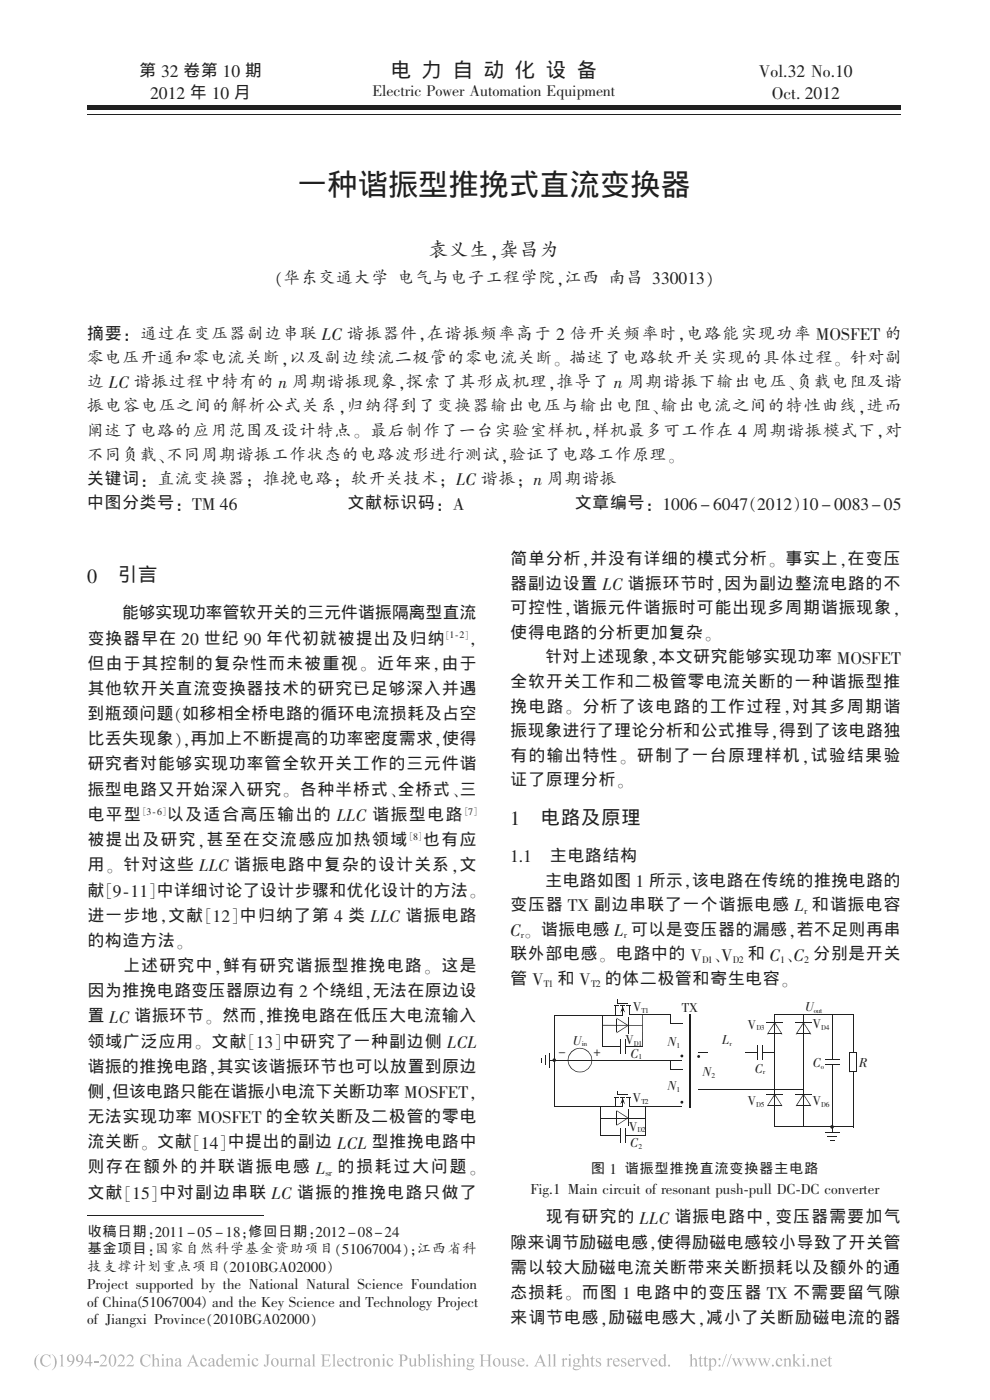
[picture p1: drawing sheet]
<svg xmlns="http://www.w3.org/2000/svg" width="208mm" height="294mm" viewBox="0 0 208 294" stroke-linecap="round" stroke-linejoin="round" font-family="sans-serif">
<path d="M18.4 24.1h171" fill="none" stroke="#231f20" stroke-width=".21"/>
<path d="M18.4 22h171v1h-171z" fill="#231f20"/>
<path d="M135.1 213.4v6.6M18.3 255.6h37.1" fill="none" stroke="#231f20" stroke-width=".21"/>
<path d="M135 220h.2v.2h-.2z" fill="#231f20"/>
<path d="M114.7 221.9v2M115.4 221.4v3M131.6 220.1h3.4" fill="none" stroke="#231f20" stroke-width=".21"/>
<g fill="#231f20">
<path d="M113.8 222.4h.2v1h-.2z"/>
<path d="M119.3 223l.2-.1a2.47 2.47 0 0 0 2.4 2.5v.1h-.5a2.56 2.56 0 0 1-2.1-2.5z"/>
<path d="M121.9 225.4l.1 .1z"/>
<path d="M121.9 225.4a2.41 2.41 0 0 0 2.5-2.5l.1 .1a2.53 2.53 0 0 1-2.5 2.5z"/>
<path d="M124.4 222.9l.1 .1z"/>
<path d="M122 220.3a2.59 2.59 0 0 1 2.5 2.6h-.1a2.47 2.47 0 0 0-2.5-2.4z"/>
<path d="M121.9 220.3v.2z"/>
<path d="M120.1 221.1l.8-.5 1-.3v.2a2.54 2.54 0 0 0-2.4 2.4h-.2l.3-1z"/>
<path d="M119.3 222.9h.2z"/>
<path d="M116.2 222.7l.3-.1v.1l-.2 .2h-.1z"/>
<path d="M116.1 222.9h.2z"/>
<path d="M116.2 223l.1-.1 .2 .4z"/>
<path d="M116.5 223.1v.2z"/>
<path d="M116.5 223.1l.2-.2 .2 .1-.1 .2-.2 .1z"/>
<path d="M116.7 222.9h.2z"/>
<path d="M116.6 222.6l.3 .3-.4-.2z"/>
<path d="M116.5 222.5v.2z"/>
<path d="M116.5 222.6v.1z"/>
<path d="M132.2 211.5h.1v1.8h-.1z"/>
<path d="M132.2 213.3h.1v.2h-.1z"/>
</g>
<circle cx="116.5" cy="223" r=".31" fill="#231f20"/>
<path d="M132.3 213.4h8.8" fill="none" stroke="#231f20" stroke-width=".21"/>
<g fill="#231f20">
<path d="M129.8 210.2h.1v.7h-.1z"/>
<path d="M129.8 210.9h.1v.1h-.1z"/>
</g>
<path d="M129.9 210.9h2.1" fill="none" stroke="#231f20" stroke-width=".21"/>
<g fill="#231f20">
<path d="M131.7 211.4h1v.1h-1z"/>
<path d="M130.4 211.4h1v.1h-1z"/>
<path d="M129 211.4h1v.1h-1z"/>
<path d="M130.8 211.7h.2v1.8h-.2z"/>
<path d="M130.9 211.5l.6 1.6-.6-.7-.6 .7z"/>
</g>
<path d="M116.5 213.4h14.5" fill="none" stroke="#231f20" stroke-width=".21"/>
<path d="M129.4 211.4h.1v1.9h-.1z" fill="#231f20"/>
<path d="M115.4 222.9h28.1" fill="none" stroke="#231f20" stroke-width=".21"/>
<g fill="#231f20">
<path d="M129.9 214.2l2.1 1.3-.1 .2-2.1-1.4z"/>
<path d="M129.6 214l.3 .2-.1 .1h-.2z"/>
</g>
<path d="M129.7 214.3v2.7" fill="none" stroke="#231f20" stroke-width=".21"/>
<g fill="#231f20">
<path d="M129.6 217l.3 .1-.3 .2z"/>
<path d="M129.8 217l2.1-1.3 .1 .1-2.1 1.3z"/>
<path d="M131.9 215.7h.3l-.2 .1z"/>
<path d="M132 215.5l.2 .2h-.3z"/>
</g>
<path d="M126.8 215.6h8.3M130.4 218.6v3M131.4 218.6v3M132.1 213.9v3.4" fill="none" stroke="#231f20" stroke-width=".21"/>
<path d="M143.4 215.1h1.1v8.1h-1.1z" fill="#fff"/>
<g fill="#231f20">
<path d="M141 213.4h.1v1.7h-.1z"/>
<path d="M141 215.1l.1 .1z"/>
</g>
<path d="M141.1 215.1h2.3" fill="none" stroke="#231f20" stroke-width=".21"/>
<path d="M143.4 224.8h1.1v8h-1.1z" fill="#fff"/>
<g fill="#231f20">
<path d="M141 223h.1v1.8h-.1z"/>
<path d="M141 224.8l.1 .1z"/>
</g>
<path d="M141.1 224.8h2.4" fill="none" stroke="#231f20" stroke-width=".21"/>
<g fill="#231f20">
<path d="M129.8 229.5h.1v.7h-.1z"/>
<path d="M129.8 230.2h.1v.1h-.1z"/>
</g>
<path d="M129.9 230.2h2.1" fill="none" stroke="#231f20" stroke-width=".21"/>
<g fill="#231f20">
<path d="M131.7 230.6h1v.2h-1z"/>
<path d="M130.4 230.6h1v.2h-1z"/>
<path d="M129 230.6h1v.2h-1z"/>
<path d="M130.8 230.9h.2v1.8h-.2z"/>
<path d="M130.9 230.7l.6 1.6-.6-.6-.6 .6z"/>
<path d="M129.4 230.7h.1v1.9h-.1z"/>
<path d="M129.9 233.6l2.1 1.3-.1 .2-2.1-1.4z"/>
<path d="M129.6 233.4l.3 .2-.1 .1h-.2z"/>
</g>
<path d="M129.7 233.7v2.8" fill="none" stroke="#231f20" stroke-width=".21"/>
<g fill="#231f20">
<path d="M129.6 236.5l.3 .1-.3 .1z"/>
<path d="M129.8 236.5l2.1-1.4 .1 .1-2.1 1.4z"/>
<path d="M131.9 235.1h.3l-.2 .1z"/>
<path d="M132 234.9l.2 .2h-.3z"/>
</g>
<path d="M130.4 237.3v3M131.4 237.3v3M132.1 233.3v3.5" fill="none" stroke="#231f20" stroke-width=".21"/>
<g fill="#231f20">
<path d="M132.2 230.8h.1v1.8h-.1z"/>
<path d="M132.2 232.6l.1 .2z"/>
</g>
<path d="M116.5 213.5v19.2M116.5 232.7h14.5M132.3 232.7h11.1" fill="none" stroke="#231f20" stroke-width=".21"/>
<path d="M145.2 213.3v19.8" fill="none" stroke="#231f20" stroke-width=".32"/>
<g fill="#fff">
<path d="M145.9 221.3h1v8h-1z"/>
<path d="M148.8 220.4h8v1h-8z"/>
</g>
<path d="M159.3 219.9v3M160.3 219.9v3M146.9 221.3h2M146.9 229.1h21.9M156.7 221.3h2.5M160.3 221.3h2.5" fill="none" stroke="#231f20" stroke-width=".21"/>
<g fill="#231f20">
<path d="M162.7 215.1l.2 .1-1.4 2.1-.1-.1z"/>
<path d="M161.4 217.2l.1 .3h-.2z"/>
</g>
<path d="M161.5 217.4h2.8" fill="none" stroke="#231f20" stroke-width=".21"/>
<g fill="#231f20">
<path d="M164.3 217.3l.1-.1 .1 .3h-.2z"/>
<path d="M162.9 215.2l.1-.1 1.4 2.1-.1 .1z"/>
<path d="M162.9 214.9l.1 .2-.1 .1z"/>
<path d="M162.9 214.9v.3l-.2-.1z"/>
</g>
<path d="M161.1 215.1h3.5M162.8 213.4v23.5" fill="none" stroke="#231f20" stroke-width=".21"/>
<g fill="#231f20">
<path d="M162.7 230.2l.2 .1-1.4 2.1-.1-.1z"/>
<path d="M161.4 232.3l.1 .3h-.2z"/>
</g>
<path d="M161.5 232.5h2.8" fill="none" stroke="#231f20" stroke-width=".21"/>
<g fill="#231f20">
<path d="M164.3 232.4l.1-.1 .1 .3h-.2z"/>
<path d="M162.9 230.3l.1-.1 1.4 2.1-.1 .1z"/>
<path d="M162.9 230l.1 .2-.1 .1z"/>
<path d="M162.9 230v.3l-.2-.1z"/>
</g>
<path d="M161.1 230.2h3.5" fill="none" stroke="#231f20" stroke-width=".21"/>
<g fill="#231f20">
<path d="M168.8 215.1l.1 .1-1.3 2.1-.2-.1z"/>
<path d="M167.4 217.2l.2 .3h-.3z"/>
</g>
<path d="M167.6 217.4h2.7" fill="none" stroke="#231f20" stroke-width=".21"/>
<g fill="#231f20">
<path d="M170.3 217.3l.1-.1 .2 .3h-.3z"/>
<path d="M168.9 215.2l.2-.1 1.3 2.1-.1 .1z"/>
<path d="M168.9 214.9l.2 .2-.2 .1z"/>
<path d="M168.9 214.9v.3l-.1-.1z"/>
</g>
<path d="M167.1 215.1h3.5M168.9 213.4v23.5" fill="none" stroke="#231f20" stroke-width=".21"/>
<g fill="#231f20">
<path d="M168.8 230.2l.1 .1-1.3 2.1-.2-.1z"/>
<path d="M167.4 232.3l.2 .3h-.3z"/>
</g>
<path d="M167.6 232.5h2.7" fill="none" stroke="#231f20" stroke-width=".21"/>
<g fill="#231f20">
<path d="M170.3 232.4l.1-.1 .2 .3h-.3z"/>
<path d="M168.9 230.3l.2-.1 1.3 2.1-.1 .1z"/>
<path d="M168.9 230l.2 .2-.2 .1z"/>
<path d="M168.9 230v.3l-.1-.1z"/>
</g>
<path d="M175 213.4v9.5M167.1 230.2h3.5M173.5 222.9h3M173.5 223.9h3M175 223.8v14.3M178.7 221.5v3.8" fill="none" stroke="#231f20" stroke-width=".21"/>
<g fill="#231f20">
<path d="M178.6 221.3l.2 .2z"/>
<path d="M178.8 221.3h1.3v.2h-1.3z"/>
<path d="M180.1 221.3l.1 .2z"/>
</g>
<path d="M180.2 221.5v3.8" fill="none" stroke="#231f20" stroke-width=".21"/>
<g fill="#231f20">
<path d="M180.1 225.3l.1 .2z"/>
<path d="M178.8 225.3h1.3v.2h-1.3z"/>
<path d="M178.6 225.5l.2-.2z"/>
<path d="M178.6 225.3h.2l-.2 .2z"/>
</g>
<path d="M162.8 213.4h16.7M179.4 213.4v8M162.8 237h16.7M173.5 238.2h3M179.4 225.5v11.5" fill="none" stroke="#231f20" stroke-width=".21"/>
<g fill="#231f20">
<path d="M174 238.9h2v.1h-2z"/>
<path d="M174.5 239.7h1v.1h-1z"/>
<path d="M174.7 236.7l.2-.1v.1l-.2 .3z"/>
<path d="M174.6 236.9l.1 .1h-.1z"/>
<path d="M174.6 237l.3 .2v.1z"/>
<path d="M174.9 237.2v.1z"/>
<path d="M174.9 237.2l.3-.2h.1l-.1 .2-.2 .1z"/>
<path d="M175.2 237l.1-.1v.1z"/>
<path d="M175 236.6l.3 .3-.1 .1z"/>
<path d="M174.9 236.6v.1z"/>
</g>
<g fill="#231f20">
<circle cx="174.9" cy="237" r=".29"/>
<circle cx="143.4" cy="222.1" r=".3"/>
<circle cx="143.4" cy="231.8" r=".31"/>
<circle cx="146.9" cy="222.2" r=".3"/>
</g>
<path d="M126.3 235.1h9.5M131.4 238.8h4.3" fill="none" stroke="#231f20" stroke-width=".21"/>
<path d="M135.7 238.7h.2v.1h-.2z" fill="#231f20"/>
<path d="M126.3 238.7h4.2M135.8 232.7v6" fill="none" stroke="#231f20" stroke-width=".21"/>
<path d="M126.2 238.7l.1 .1z" fill="#231f20"/>
<path d="M126.7 213.4v6.6M126.2 232.7v6" fill="none" stroke="#231f20" stroke-width=".21"/>
<path d="M126.6 220h.2v.2h-.2z" fill="#231f20"/>
<path d="M126.8 220.1h3.7" fill="none" stroke="#231f20" stroke-width=".21"/>
<g fill="#b3b3b3">
<path d="M7.8 285l.4-.2a2.47 2.47 0 0 0 0 3.3 1.93 1.93 0 0 1-.4-3.1z" fill-rule="evenodd"/>
<path d="M14.4 284.9a.93 .93 0 0 1 1.2 .3 .93 .93 0 0 1 0 1.1 1.34 1.34 0 0 1-1.5 1 1.26 1.26 0 0 0 1.1-1.1 .77 .77 0 0 1-1.1-.2 .77 .77 0 0 1 .3-1.1zM14.7 285a.64 .64 0 0 0-.3 .8 .64 .64 0 0 0 .9 .3 .99 .99 0 0 0-.4-1.2z" fill-rule="evenodd"/>
<path d="M10.9 284.8a1.91 1.91 0 0 1 0 3.3 2.47 2.47 0 0 0 0-3.3z" fill-rule="evenodd"/>
<path d="M12.5 285.1l.7-.3v2.3l.3 .2h-.9l.2-.1 .1-1.7-.1-.4z" fill-rule="evenodd"/>
<path d="M8.9 285.1a1.78 1.78 0 0 1 1.5-.2l.1-.1 .1 .8a.92 .92 0 0 0-1.1-.7 .92 .92 0 0 0-.6 1.2 .98 .98 0 0 0 .6 1.1 .98 .98 0 0 0 1.2-.5 1.24 1.24 0 0 1-1.9 .3 1.24 1.24 0 0 1 .1-1.9z" fill-rule="evenodd"/>
<path d="M95.4 284.9a.18 .18 0 0 1 .3 0 .18 .18 0 0 1-.3 0zM95.1 285.8l.6-.2v1.5l.3 .2h-.9l.3-.1v-.3v-1z" fill-rule="evenodd"/>
<path d="M18.9 284.8h.2v1.6h.3v.3h-.3v.6h-.3v-.6h-1v-.2zM18.8 285.2l-.8 1.2h.8z" fill-rule="evenodd"/>
<path d="M19.7 286.3h1v.3h-1z" fill-rule="evenodd"/>
<path d="M164.6 285.8l.6-.2v.3a.54 .54 0 0 1 .7-.3 .54 .54 0 0 1 .3 .6v.9l.3 .2h-.8l.2-.2v-1l-.2-.3-.5 .3v1l.3 .2h-.9l.3-.1v-.3v-1z" fill-rule="evenodd"/>
<path d="M23.2 285a.75 .75 0 0 1 .9-.1 .75 .75 0 0 1 .3 .9 1.09 1.09 0 0 1-1 1.5 1.75 1.75 0 0 1-.2-2.3zM23.5 284.9a2.28 2.28 0 0 0 0 2.3l.1 .1a1.76 1.76 0 0 0 .3-2.2z" fill-rule="evenodd"/>
<path d="M25 285a.77 .77 0 0 1 1.1 .1 .77 .77 0 0 1-.3 1.1l-.8 .9h1l.3-.3-.2 .5h-1.4a2.65 2.65 0 0 0 1.1-1.9 .6 .6 0 0 0-.6-.3 .6 .6 0 0 0-.5 .4z" fill-rule="evenodd"/>
<path d="M26.8 285a.77 .77 0 0 1 1.2 .1 .77 .77 0 0 1-.3 1.1l-.8 .9h1l.3-.3-.2 .5h-1.4a2.08 2.08 0 0 0 1.1-2 .62 .62 0 0 0-1.1 .2z" fill-rule="evenodd"/>
<path d="M29.9 285.1a1.76 1.76 0 0 1 1.5-.2l.2-.1v.8a.9 .9 0 0 0-1.1-.7 .9 .9 0 0 0-.6 1.2 .96 .96 0 0 0 .6 1.1 .96 .96 0 0 0 1.2-.5 1.24 1.24 0 0 1-1.9 .3 1.24 1.24 0 0 1 .1-1.9z" fill-rule="evenodd"/>
<path d="M31.8 284.9l.6-.2v1.2a.54 .54 0 0 1 .7-.3 .54 .54 0 0 1 .3 .7v.9l.3 .1h-.9l.3-.2v-1a.35 .35 0 0 0-.3-.3 .35 .35 0 0 0-.4 .3v1.1l.3 .1h-.8l.2-.2v-2z" fill-rule="evenodd"/>
<path d="M34.1 284.9a.18 .18 0 0 1 .3 0 .18 .18 0 0 1-.3 0zM33.8 285.8l.6-.2v1.5l.3 .2h-.9l.3-.1v-.3v-1z" fill-rule="evenodd"/>
<path d="M34.7 285.8l.6-.2v.3a.54 .54 0 0 1 .7-.3 .54 .54 0 0 1 .3 .6v.9l.3 .2h-.8l.2-.2v-1l-.2-.3-.5 .3v1l.3 .2h-.9l.3-.1v-.3v-1z" fill-rule="evenodd"/>
<path d="M16.3 284.9a.86 .86 0 0 1 1.1 .2 .86 .86 0 0 1 .1 1 1.38 1.38 0 0 1-1.5 1.2 1.21 1.21 0 0 0 1.1-1.1 .78 .78 0 0 1-1.1-.2 .78 .78 0 0 1 .3-1.1zM16.4 285.1a.64 .64 0 0 0-.1 .8 .64 .64 0 0 0 .8 .3 .74 .74 0 0 0-.5-1.2z" fill-rule="evenodd"/>
<path d="M40.6 284.8l.9 2.1 .4 .4h-1l.2-.1-.1-.7h-1l-.3 .6 .3 .2h-.8l.3-.2zM40.5 285.4l-.5 1h.9z" fill-rule="evenodd"/>
<path d="M42.3 285.9a.59 .59 0 0 1 .7-.3 .59 .59 0 0 1 .4 .5 .29 .29 0 0 1-.3 0 .29 .29 0 0 1-.1-.3 .6 .6 0 0 0-.6 .3 .6 .6 0 0 0 .1 .7 .55 .55 0 0 0 .6 .3 .55 .55 0 0 0 .4-.4 .76 .76 0 0 1-.9 .6 .76 .76 0 0 1-.5-1.1z" fill-rule="evenodd"/>
<path d="M44 285.7a.62 .62 0 0 1 .7-.1 .62 .62 0 0 1 .3 .6l.1 .9h.2l-.4 .3-.2-.3a.51 .51 0 0 1-.9 .1 .51 .51 0 0 1 .5-.8l.4-.2v-.2a.36 .36 0 0 0-.4-.2 .36 .36 0 0 0-.3 .4l-.1-.1zM44.1 286.7l.1 .4h.3l.2-.1v-.7z" fill-rule="evenodd"/>
<path d="M46.4 284.9l.5-.2v2.4l.3 .1-.6 .2v-.3a.74 .74 0 0 1-1 0 .74 .74 0 0 1-.1-1l.5-.5 .6 .1v-.6zM46 285.9a.75 .75 0 0 0-.2 .7 .75 .75 0 0 0 .6 .5l.2-.1v-.8a.38 .38 0 0 0-.2-.4 .38 .38 0 0 0-.4 .1z" fill-rule="evenodd"/>
<path d="M134.8 285.6h.8l-.2 .3 .4 1 .4-1.1-.2-.2h.6l-.9 1.8-.7-1.6z" fill-rule="evenodd"/>
<path d="M48.9 285.8l.5-.2v.4a.55 .55 0 0 1 .5-.4 .55 .55 0 0 1 .5 .4 .53 .53 0 0 1 .7-.4 .53 .53 0 0 1 .4 .6v1l.2 .1h-.8l.3-.1v-1a.35 .35 0 0 0-.4-.4 .35 .35 0 0 0-.4 .3v1.1l.3 .1h-.8l.2-.1v-1a.37 .37 0 0 0-.2-.4 .37 .37 0 0 0-.5 .2l.1 1.2 .2 .1h-.8l.2-.1v-.3v-1z" fill-rule="evenodd"/>
<path d="M53.2 285.9a.56 .56 0 0 1 .6-.3 .56 .56 0 0 1 .4 .5 .27 .27 0 0 1-.3 0 .27 .27 0 0 1-.1-.3 .6 .6 0 0 0-.6 .3 .6 .6 0 0 0 .2 .7 .55 .55 0 0 0 .5 .3 .55 .55 0 0 0 .5-.4 .76 .76 0 0 1-1 .6 .76 .76 0 0 1-.5-1.1z" fill-rule="evenodd"/>
<path d="M168.7 284.9a.2 .2 0 0 1 .4 0 .2 .2 0 0 1-.4 0zM168.5 285.8l.6-.2v1.5l.3 .2h-.9l.3-.1v-.3v-1z" fill-rule="evenodd"/>
<path d="M55.7 284.8h1.1l-.4 .3v1.4a.58 .58 0 0 1-.2 .7 .58 .58 0 0 1-.7-.1l.1-.2 .4 .4 .1-.2v-2z" fill-rule="evenodd"/>
<path d="M67.5 284.8h1.9v.6l-.2-.4h-1v1l.8-.1 .1-.3v.9l-.2-.4h-.7v1l.1 .1a.9 .9 0 0 0 1.2-.5l-.1 .6h-1.9l.2-.1 .1-.3v-1.8z" fill-rule="evenodd"/>
<path d="M74.6 285.1v.5h.4l-.4 .1 .1 1.3 .1 .2 .3-.1a.39 .39 0 0 1-.5 .3 .39 .39 0 0 1-.3-.5v-1.2h-.3z" fill-rule="evenodd"/>
<path d="M65.5 284.9l.6-.2v2.4l.3 .2h-.9l.3-.1v-2.1z" fill-rule="evenodd"/>
<path d="M61.8 285.8l.6-.2v.3a.54 .54 0 0 1 .7-.3 .54 .54 0 0 1 .4 .6v1l.2 .1h-.8l.2-.2v-.9v-.3l-.2-.1-.5 .3v1l.3 .2h-.8l.2-.2v-1.2z" fill-rule="evenodd"/>
<path d="M64.1 285.7a.62 .62 0 0 1 .7-.1 .62 .62 0 0 1 .4 .6v.9h.2l-.3 .3-.3-.3a.51 .51 0 0 1-.9 .1 .51 .51 0 0 1 .5-.8l.4-.2v-.2a.36 .36 0 0 0-.4-.2 .36 .36 0 0 0-.2 .4l-.2-.1zM64.2 286.7l.1 .4h.3l.2-.1v-.7z" fill-rule="evenodd"/>
<path d="M60.6 285.8l.6-.2v.4l.3-.4 .3 .1a.23 .23 0 0 1-.1 .3 .23 .23 0 0 1-.3-.1l-.2 .2v1l.3 .2h-.9l.3-.1v-1.3z" fill-rule="evenodd"/>
<path d="M56.9 286.5a.85 .85 0 0 1 1.7 0 .85 .85 0 0 1-1.7 0zM57.5 285.8a.99 .99 0 0 0 .4 1.5 .85 .85 0 0 0 .3-.9 .85 .85 0 0 0-.6-.7z" fill-rule="evenodd"/>
<path d="M163.3 285.9a.59 .59 0 0 1 .7-.3 .59 .59 0 0 1 .4 .5 .29 .29 0 0 1-.3 0 .29 .29 0 0 1-.1-.3 .6 .6 0 0 0-.6 .3 .6 .6 0 0 0 .1 .7 .55 .55 0 0 0 .6 .3 .55 .55 0 0 0 .4-.4 .76 .76 0 0 1-.9 .6 .76 .76 0 0 1-.5-1.1z" fill-rule="evenodd"/>
<path d="M71.1 285.9a.67 .67 0 0 1 .7-.3 .67 .67 0 0 1 .5 .7h-1.2a.6 .6 0 0 0 .4 .7 .6 .6 0 0 0 .7-.3 .73 .73 0 0 1-.9 .6 .73 .73 0 0 1-.4-1zM71.3 285.8l-.2 .4h.8a.4 .4 0 0 0-.2-.4 .4 .4 0 0 0-.4 0z" fill-rule="evenodd"/>
<path d="M72.8 285.9a.56 .56 0 0 1 .6-.3 .56 .56 0 0 1 .4 .5 .27 .27 0 0 1-.3 0 .27 .27 0 0 1-.1-.3 .6 .6 0 0 0-.6 .3 .6 .6 0 0 0 .2 .7 .55 .55 0 0 0 .5 .3 .55 .55 0 0 0 .5-.4 .76 .76 0 0 1-1 .6 .76 .76 0 0 1-.4-1.1z" fill-rule="evenodd"/>
<path d="M96.1 285.8l.5-.2v.3a.54 .54 0 0 1 .7-.3 .54 .54 0 0 1 .3 .6l.1 .9 .2 .2h-.8l.2-.2v-1l-.2-.3-.5 .3v1l.3 .2h-.8l.2-.1v-.3v-1z" fill-rule="evenodd"/>
<path d="M75.1 285.8l.6-.2v.4l.4-.4a.18 .18 0 0 1 .2 .1 .18 .18 0 0 1-.1 .3l-.3-.1-.2 .2v1.1l.3 .1h-.9l.2-.1 .1-.3-.1-1z" fill-rule="evenodd"/>
<path d="M76.4 286.5a.85 .85 0 0 1 1.7 0 .85 .85 0 0 1-1.7 0zM77 285.9a.86 .86 0 0 0 .5 1.3 .91 .91 0 0 0-.4-1.5z" fill-rule="evenodd"/>
<path d="M80.5 284.9a.19 .19 0 0 1 .3 0 .19 .19 0 0 1-.3 0zM80.2 285.8l.6-.2v1.6l.3 .1h-.8l.2-.2v-1.2z" fill-rule="evenodd"/>
<path d="M81.5 285.9a.56 .56 0 0 1 .6-.3 .56 .56 0 0 1 .5 .5 .27 .27 0 0 1-.3 0 .27 .27 0 0 1-.1-.3 .6 .6 0 0 0-.6 .3 .6 .6 0 0 0 .1 .7 .55 .55 0 0 0 .6 .3 .55 .55 0 0 0 .4-.4 .76 .76 0 0 1-.9 .6 .76 .76 0 0 1-.5-1.1z" fill-rule="evenodd"/>
<path d="M83.8 284.8h.9a.76 .76 0 0 1 1 .9 .76 .76 0 0 1-1.2 .5v.9l.3 .2h-1l.3-.1v-.3v-1.8zM84.5 285v1.1a.57 .57 0 0 0 .8-.6 .57 .57 0 0 0-.8-.5z" fill-rule="evenodd"/>
<path d="M85.8 285.6h.6v1.2a.36 .36 0 0 0 .3 .4 .36 .36 0 0 0 .4-.3v-1.1l-.2-.2h.6v1.5l.2 .1-.6 .2v-.3a.54 .54 0 0 1-.6 .3 .54 .54 0 0 1-.4-.7v-.9z" fill-rule="evenodd"/>
<path d="M87.7 284.9l.6-.2v1.2a.7 .7 0 0 1 1-.1 .7 .7 0 0 1 .2 .9 .92 .92 0 0 1-1.5 .5v-2l-.1-.2zM88.3 286.1v1a.65 .65 0 0 0 1-.4 .65 .65 0 0 0-.7-.8z" fill-rule="evenodd"/>
<path d="M89.7 284.9l.6-.2v2.4l.3 .2h-.9l.3-.1v-2.1z" fill-rule="evenodd"/>
<path d="M91 284.9a.2 .2 0 0 1 .4 0 .2 .2 0 0 1-.4 0zM90.8 285.8l.5-.2 .1 1.5 .2 .2h-.8l.2-.1 .1-.3-.1-1z" fill-rule="evenodd"/>
<path d="M92 285.7l.9-.1v.6a.47 .47 0 0 0-.3-.4 .47 .47 0 0 0-.5 .1l.3 .4a.59 .59 0 0 1 .5 .8 .59 .59 0 0 1-.9 .2l-.1 .1v-.6a.48 .48 0 0 0 .3 .4 .48 .48 0 0 0 .5-.2l-.1-.2-.7-.5z" fill-rule="evenodd"/>
<path d="M93.1 284.9l.6-.2v1.2a.54 .54 0 0 1 .7-.3 .54 .54 0 0 1 .3 .7l.1 .9 .2 .1h-.8l.2-.2v-1a.35 .35 0 0 0-.3-.3 .35 .35 0 0 0-.4 .3v1.1l.3 .1h-.8l.2-.2v-2z" fill-rule="evenodd"/>
<path d="M36.9 285.9a.62 .62 0 0 1 .7-.3 .62 .62 0 0 1 .4 .6v.9h.3l-.4 .3-.2-.3a.51 .51 0 0 1-.9 .1 .51 .51 0 0 1 .4-.8l.5-.2v-.2a.32 .32 0 0 0-.4-.2 .32 .32 0 0 0-.2 .4h-.2zM37.1 286.7a.34 .34 0 0 0 .1 .5 .34 .34 0 0 0 .5-.2v-.7z" fill-rule="evenodd"/>
<path d="M133.5 285.8l.6-.2v.4l.4-.4a.18 .18 0 0 1 .3 .1 .18 .18 0 0 1-.2 .3l-.3-.1-.2 .2v1.1l.3 .1h-.9l.3-.1v-.3v-1z" fill-rule="evenodd"/>
<path d="M98.4 285.8l.4-.2 .9 .2-.3 .1a.68 .68 0 0 1-.1 .8 .68 .68 0 0 1-.8 .1l-.1 .2 .2 .1a.72 .72 0 0 1 1.1 .5 .9 .9 0 0 1-.8 .6 .9 .9 0 0 1-.8-.5l.3-.4-.2-.3 .3-.3-.3-.3zM98.6 285.8a.49 .49 0 0 0-.1 .6 .49 .49 0 0 0 .6 .2 .5 .5 0 0 0 .1-.6 .5 .5 0 0 0-.6-.2zM98.5 287.3l-.2 .3a.73 .73 0 0 0 .7 .3 .73 .73 0 0 0 .6-.4z" fill-rule="evenodd"/>
<path d="M100.8 284.8h1l-.3 .2v1h1.2v-1l-.4-.2h1.1l-.3 .2-.1 .3 .1 1.8 .3 .2h-1.1l.4-.1v-1.1h-1.2v1.1l.3 .1h-1l.3-.1v-.3v-1.9z" fill-rule="evenodd"/>
<path d="M103.6 286.5a.85 .85 0 0 1 1.7 0 .85 .85 0 0 1-1.7 0zM104.2 285.8a.99 .99 0 0 0 .3 1.5 .85 .85 0 0 0 .4-.9 .85 .85 0 0 0-.6-.7z" fill-rule="evenodd"/>
<path d="M105.4 285.6h.5v1.2a.36 .36 0 0 0 .3 .4 .36 .36 0 0 0 .4-.3v-1.1l-.2-.2h.6v1.5l.2 .1-.6 .2v-.3a.52 .52 0 0 1-.6 .3 .52 .52 0 0 1-.3-.7l-.1-.9z" fill-rule="evenodd"/>
<path d="M107.6 285.7l.8-.1v.6a.44 .44 0 0 0-.3-.4 .44 .44 0 0 0-.5 .1l.3 .4a.59 .59 0 0 1 .6 .8 .59 .59 0 0 1-.9 .2l-.2 .1v-.6a.48 .48 0 0 0 .4 .4 .48 .48 0 0 0 .5-.2l-.1-.2-.8-.6z" fill-rule="evenodd"/>
<path d="M109.1 285.9a.67 .67 0 0 1 .7-.3 .67 .67 0 0 1 .5 .7h-1.2a.6 .6 0 0 0 .4 .7 .6 .6 0 0 0 .7-.3 .74 .74 0 0 1-.9 .6 .74 .74 0 0 1-.4-1zM109.3 285.8l-.2 .4h.8a.39 .39 0 0 0-.2-.4 .39 .39 0 0 0-.4 0z" fill-rule="evenodd"/>
<path d="M78.2 285.8l.6-.2v.3a.54 .54 0 0 1 .7-.3 .54 .54 0 0 1 .3 .6v1l.3 .1h-.8l.2-.2v-.9l-.1-.3-.2-.1-.4 .3v1l.3 .2h-.9l.3-.2v-1.2z" fill-rule="evenodd"/>
<path d="M113.6 284.8l.9 2.1 .4 .4h-1l.3-.1-.2-.7h-1l-.3 .6 .3 .2h-.7l.3-.2zM113.5 285.4l-.5 1h.9z" fill-rule="evenodd"/>
<path d="M115.1 284.9l.6-.2v2.2v.3l.3 .1h-.9l.3-.1v-.3v-1.7l-.1-.2z" fill-rule="evenodd"/>
<path d="M116.2 284.9l.5-.2v2.5l.3 .1h-.8l.2-.4v-1.8z" fill-rule="evenodd"/>
<path d="M148.3 285.1l.1 .5h.4l-.4 .1v1.3l.2 .2 .2-.1a.38 .38 0 0 1-.4 .3 .38 .38 0 0 1-.3-.5v-1.2h-.3z" fill-rule="evenodd"/>
<path d="M118 285.8l.6-.2v.4l.4-.4a.18 .18 0 0 1 .2 .1 .18 .18 0 0 1-.1 .3l-.3-.1-.2 .2v1.1l.3 .1h-.9l.2-.1 .1-.3-.1-1z" fill-rule="evenodd"/>
<path d="M119.6 284.9a.2 .2 0 0 1 .4 0 .2 .2 0 0 1-.4 0zM119.3 285.8l.6-.2v1.5l.3 .2h-.8l.2-.1v-1.3z" fill-rule="evenodd"/>
<path d="M129.1 285.9a.67 .67 0 0 1 .7-.3 .67 .67 0 0 1 .5 .7h-1.2a.6 .6 0 0 0 .4 .7 .6 .6 0 0 0 .7-.3 .73 .73 0 0 1-.9 .6 .73 .73 0 0 1-.4-1zM129.3 285.8l-.2 .4h.8a.4 .4 0 0 0-.2-.4 .4 .4 0 0 0-.4 0z" fill-rule="evenodd"/>
<path d="M122.2 284.9l.5-.2v1.2a.55 .55 0 0 1 .7-.3 .55 .55 0 0 1 .4 .7v.8l.2 .2h-.8l.2-.2v-1a.35 .35 0 0 0-.3-.3 .35 .35 0 0 0-.4 .3v1l.3 .2h-.8l.2-.1v-.3v-1.7v-.2z" fill-rule="evenodd"/>
<path d="M124.6 285.1v.5h.4l-.4 .1v1.3l.2 .2 .3-.1a.38 .38 0 0 1-.5 .3 .38 .38 0 0 1-.3-.5v-1.2h-.3z" fill-rule="evenodd"/>
<path d="M125.4 285.7l.9-.1v.6a.45 .45 0 0 0-.3-.4 .45 .45 0 0 0-.5 .1v.2l.3 .2a.59 .59 0 0 1 .5 .8 .59 .59 0 0 1-.9 .2l-.1 .1v-.6a.45 .45 0 0 0 .3 .4 .45 .45 0 0 0 .5-.2l-.1-.2-.7-.5z" fill-rule="evenodd"/>
<path d="M127.5 285.8l.6-.2v.4l.2-.4h.3a.2 .2 0 0 1 0 .4 .2 .2 0 0 1-.3-.1l-.2 .2v1l.3 .2h-.9l.2-.1v-1.3z" fill-rule="evenodd"/>
<path d="M120.7 285.8l.5-.2 .9 .1-.1 .2h-.3a.68 .68 0 0 1-.1 .8 .68 .68 0 0 1-.8 .1v.2l.2 .1a.75 .75 0 0 1 1.1 .5 .93 .93 0 0 1-.8 .6 .93 .93 0 0 1-.9-.5l.3-.4-.2-.2 .3-.4-.3-.3zM120.9 285.8a.49 .49 0 0 0-.1 .6 .49 .49 0 0 0 .6 .2 .5 .5 0 0 0 .1-.6 .5 .5 0 0 0-.6-.2zM120.8 287.3l-.2 .3a.72 .72 0 0 0 .7 .3 .72 .72 0 0 0 .6-.4z" fill-rule="evenodd"/>
<path d="M130.7 285.7l.9-.1v.6a.44 .44 0 0 0-.3-.4 .44 .44 0 0 0-.5 .1l.3 .4a.59 .59 0 0 1 .5 .8 .59 .59 0 0 1-.9 .2l-.1 .1v-.6a.48 .48 0 0 0 .3 .4 .48 .48 0 0 0 .5-.2v-.2l-.8-.6z" fill-rule="evenodd"/>
<path d="M139.4 284.9l.5-.2v2.4l.3 .1-.6 .2v-.3a.74 .74 0 0 1-1 0 .74 .74 0 0 1 0-1l.4-.5 .6 .1v-.6zM139 285.9a.77 .77 0 0 0 .5 1.2l.1-.1v-.8a.39 .39 0 0 0-.2-.4 .39 .39 0 0 0-.4 .1z" fill-rule="evenodd"/>
<path d="M47.6 285.9a.67 .67 0 0 1 .7-.3 .67 .67 0 0 1 .5 .7h-1.2a.6 .6 0 0 0 .4 .7 .6 .6 0 0 0 .7-.3 .74 .74 0 0 1-.9 .6 .74 .74 0 0 1-.5-1zM47.7 285.8l-.1 .4h.8a.39 .39 0 0 0-.2-.4 .39 .39 0 0 0-.5 0z" fill-rule="evenodd"/>
<path d="M58.7 285.6h.6v1.2a.36 .36 0 0 0 .3 .4 .36 .36 0 0 0 .4-.3v-1.1l-.2-.2h.5v1.5l.3 .1-.6 .2v-.3a.52 .52 0 0 1-.6 .3 .52 .52 0 0 1-.4-.7v-.9z" fill-rule="evenodd"/>
<path d="M137 285.9a.67 .67 0 0 1 .8-.3 .67 .67 0 0 1 .4 .7h-1.1a.6 .6 0 0 0 .3 .7 .6 .6 0 0 0 .8-.3 .74 .74 0 0 1-1 .6 .74 .74 0 0 1-.4-1zM137.2 285.8l-.1 .4h.7a.39 .39 0 0 0-.2-.4 .39 .39 0 0 0-.4 0z" fill-rule="evenodd"/>
<path d="M132.2 285.9a.67 .67 0 0 1 .8-.3 .67 .67 0 0 1 .4 .7h-1.1a.6 .6 0 0 0 .3 .7 .6 .6 0 0 0 .8-.3 .74 .74 0 0 1-1 .6 .74 .74 0 0 1-.4-1zM132.4 285.8l-.1 .4h.7a.39 .39 0 0 0-.2-.4 .39 .39 0 0 0-.4 0z" fill-rule="evenodd"/>
<path d="M170.4 285.8l.6-.2v.3a.54 .54 0 0 1 .6-.3 .54 .54 0 0 1 .4 .6v1l.2 .1h-.8l.3-.2v-.9l-.1-.3-.2-.1-.4 .3v1l.2 .2h-.8l.2-.2v-1.2z" fill-rule="evenodd"/>
<path d="M144.9 284.9l.6-.2v1.2a.55 .55 0 0 1 .7-.3 .55 .55 0 0 1 .3 .7v.9l.3 .1h-.9l.3-.2v-1a.35 .35 0 0 0-.3-.3 .35 .35 0 0 0-.4 .3v1.1l.2 .1h-.8l.3-.1v-2.1z" fill-rule="evenodd"/>
<path d="M52.1 284.9a.2 .2 0 0 1 .4 0 .2 .2 0 0 1-.4 0zM51.9 285.8l.6-.2v1.6l.2 .1h-.8l.2-.2v-1.2z" fill-rule="evenodd"/>
<path d="M148.8 285.8l.6-.2v.4a.62 .62 0 0 1 .8-.3 .62 .62 0 0 1 .4 .7 .76 .76 0 0 1-.3 .8 .76 .76 0 0 1-.9 0v.7l.3 .2h-.9l.3-.1v-2.1zM149.6 286l-.2 .1v.6a.47 .47 0 0 0 .6 .6 .47 .47 0 0 0 .3-.7 .5 .5 0 0 0-.1-.6 .5 .5 0 0 0-.6 0z" fill-rule="evenodd"/>
<path d="M151.1 285.8a.2 .2 0 0 1 .4 0 .2 .2 0 0 1-.4 0zM151 287.2a.25 .25 0 0 1 .5 0 .25 .25 0 0 1-.5 0z" fill-rule="evenodd"/>
<path d="M152.7 284.7h.1l-.9 2.7h-.1z" fill-rule="evenodd"/>
<path d="M153.7 284.7h.1l-.8 2.7h-.2z" fill-rule="evenodd"/>
<path d="M153.8 285.6h.8l-.2 .3 .4 1 .4-.8-.3-.5h.7l-.2 .3 .5 1 .3-1.1-.2-.2 .5 .1-.2 .2-.5 1.5-.5-1.2-.6 1.2-.6-1.6z" fill-rule="evenodd"/>
<path d="M156.6 285.6h.7l-.2 .2 .5 1.1 .3-.8-.3-.5h.7l-.1 .3 .4 1 .4-1.1-.3-.2 .5 .1-.7 1.7-.5-1.2-.6 1.2-.6-1.6z" fill-rule="evenodd"/>
<path d="M159.3 285.6h.7l-.1 .4 .4 .9 .4-.8-.4-.5h.7l-.1 .3 .4 1 .4-1-.2-.3 .5 .1-.3 .2-.4 1.5-.6-1.2-.6 1.2z" fill-rule="evenodd"/>
<path d="M69.8 284.9l.6-.2v2.2v.3l.3 .1h-.9l.3-.1v-.3v-1.7l-.1-.2z" fill-rule="evenodd"/>
<path d="M21.2 285a.77 .77 0 0 1 1.1 .1 .77 .77 0 0 1-.2 1.1l-.8 .9h.9l.3-.3-.1 .5h-1.5a2.08 2.08 0 0 0 1.1-2 .62 .62 0 0 0-1 .2z" fill-rule="evenodd"/>
<path d="M166.5 284.9l.6-.2v1.7l.6-.5-.1-.3h.7l-.9 .7 1 1h-.8l.1-.2-.6-.7v.8l.3 .1h-.9h.2l.1-.4v-1.8z" fill-rule="evenodd"/>
<path d="M147.3 285.1l.1 .5h.3l-.3 .1v1.3l.1 .2 .3-.1a.38 .38 0 0 1-.4 .3 .38 .38 0 0 1-.3-.5v-1.2h-.3z" fill-rule="evenodd"/>
<path d="M172.6 285.9a.67 .67 0 0 1 .8-.3 .67 .67 0 0 1 .4 .7h-1.2a.6 .6 0 0 0 .4 .7 .6 .6 0 0 0 .8-.3 .73 .73 0 0 1-1 .6 .73 .73 0 0 1-.4-1zM172.8 285.8l-.2 .4h.9a.4 .4 0 0 0-.3-.4 .4 .4 0 0 0-.4 0z" fill-rule="evenodd"/>
<path d="M174.4 285.1l.1 .5h.4l-.4 .1v1.3l.2 .2 .2-.1a.38 .38 0 0 1-.4 .3 .38 .38 0 0 1-.3-.5v-1.2h-.3z" fill-rule="evenodd"/>
<circle cx="110.8" cy="287.2" r=".22"/>
<circle cx="140.7" cy="287.2" r=".22"/>
<circle cx="162.5" cy="287.2" r=".22"/>
<circle cx="169.9" cy="287.2" r=".22"/>
</g>
<text font-size="6.4" fill="#231f20" x="62.5" y="41.1">一种谐振型推挽式直流变换器</text>
<text font-size="4.3" fill="#231f20" x="82.1" y="16.2">电 力 自 动 化 设 备</text>
<g font-size="4.2" fill="#231f20">
<text x="18.3" y="122.5">0</text>
<text x="107.2" y="173.6">1</text>
</g>
<g font-size="4" fill="#231f20">
<text x="90.2" y="53.7">袁义生， 龚昌为</text>
<text x="24.8" y="122.3">引言</text>
<text x="113.7" y="173.3">电路及原理</text>
</g>
<g font-size="3.7" fill="#231f20">
<text x="159.6" y="16.1">Vol．32 No．10</text>
<text x="31.6" y="20.8">2012 年 10 月</text>
<text x="162.3" y="20.8">Oct. 2012</text>
<text x="40.4" y="107.1">TM 46</text>
<text x="95.2" y="107.1">A</text>
<text x="95.9" y="102">LC 谐振；</text>
<text x="112.2" y="102">n 周期谐振</text>
<text x="139.3" y="107.1">1 006 -6047（ 2012） 10-0083-05</text>
<text x="107.2" y="181.3">1.1</text>
<text x="107.2" y="196.8">C 。</text>
</g>
<g font-size="3.5" fill="#231f20">
<text x="29.3" y="15.9">第 32 卷第 10 期</text>
<text x="57.7" y="59.7">（ 华东交通大学 电气与电子工程学院， 江西 南昌 330013）</text>
<text x="18.3" y="71.2">摘要：</text>
<text x="29.5" y="71.2">通过在变压器副边串联 LC 谐振器件， 在谐振频率高于 2 倍开关频率时， 电路能实现功率 MOSFET 的</text>
<text x="18.3" y="76.3">零电压开通和零电流关断， 以及副边续流二极管的零电流关断。</text>
<text x="119.8" y="76.3">描述了电路软开关实现的具体过程。</text>
<text x="178.7" y="76.3">针对副</text>
<text x="18.3" y="81.4">边 LC 谐振过程中特有的 n 周期谐振现象， 探索了其形成机理， 推导了 n 周期谐振下输出电压、 负载电阻及谐</text>
<text x="18.3" y="86.5">振电容电压之间的解析公式关系， 归纳得到了变换器输出电压与输出电阻、 输出电流之间的特性曲线， 进而</text>
<text x="18.3" y="91.6">阐述了电路的应用范围及设计特点。</text>
<text x="77.9" y="91.6">最后制作了一台实验室样机， 样机最多可工作在 4 周期谐振模式下， 对</text>
<text x="18.3" y="96.7">不同负载、 不同周期谐振工作状态的电路波形进行测试， 验证了电路工作原理。</text>
<text x="18.3" y="101.8">关键词：</text>
<text x="33.1" y="101.8">直流变换器；</text>
<text x="55.3" y="101.8">推挽电路；</text>
<text x="73.8" y="101.8">软开关技术；</text>
<text x="18.3" y="106.9">中图分类号：</text>
<text x="73.2" y="106.9">文献标识码：</text>
<text x="120.9" y="106.9">文章编号：</text>
<text x="107.4" y="118.6">简单分析， 并没有详细的模式分析。</text>
<text x="165.2" y="118.6">事实上， 在变压</text>
<text x="107.4" y="123.8">器副边设置 LC 谐振环节时， 因为副边整流电路的不</text>
<text x="25.7" y="130">能够实现功率管软开关的三元件谐振隔离型直流</text>
<text x="107.4" y="129">可控性， 谐振元件谐振时可能出现多周期谐振现象，</text>
<text x="18.5" y="135.3">变换器早在 20 世纪 90 年代初就被提出及归纳</text>
<text x="98.6" y="135.5">，</text>
<text x="107.4" y="134.1">使得电路的分析更加复杂。</text>
<text x="18.5" y="140.6">但由于其控制的复杂性而未被重视。</text>
<text x="79.4" y="140.6">近年来， 由于</text>
<text x="114.7" y="139.3">针对上述现象， 本文研究能够实现功率 MOSFET</text>
<text x="18.5" y="145.9">其他软开关直流变换器技术的研究已足够深入并遇</text>
<text x="107.4" y="144.5">全软开关工作和二极管零电流关断的一种谐振型推</text>
<text x="107.4" y="149.6">挽电路。</text>
<text x="122.5" y="149.6">分析了该电路的工作过程， 对其多周期谐</text>
<text x="18.5" y="151.2">到瓶颈问题（ 如移相全桥电路的循环电流损耗及占空</text>
<text x="107.4" y="154.8">振现象进行了理论分析和公式推导， 得到了该电路独</text>
<text x="18.5" y="156.5">比丢失现象） ， 再加上不断提高的功率密度需求， 使得</text>
<text x="18.5" y="161.8">研究者对能够实现功率管全软开关工作的三元件谐</text>
<text x="107.4" y="160">有的输出特性。</text>
<text x="134" y="160">研制了一台原理样机， 试验结果验</text>
<text x="18.5" y="167.1">振型电路又开始深入研究。</text>
<text x="63.1" y="167.1">各种半桥式、 全桥式、 三</text>
<text x="107.4" y="165.1">证了原理分析。</text>
<text x="18.5" y="172.4">电平型</text>
<text x="35.2" y="172.4">以及适合高压输出的 LLC 谐振型电路</text>
<text x="18.5" y="177.7">被提出及研究， 甚至在交流感应加热领域</text>
<text x="89" y="177.7">也有应</text>
<text x="18.5" y="183">用。</text>
<text x="26" y="183">针对这些 LLC 谐振电路中复杂的设计关系， 文</text>
<text x="115.7" y="181.1">主电路结构</text>
<text x="18.5" y="188.3">献［ 9- 11］ 中详细讨论了设计步骤和优化设计的方法。</text>
<text x="107.4" y="191.4">变压器 TX 副边串联了一个谐振电感 L 和谐振电容</text>
<text x="114.7" y="186.2">主电路如图 1 所示， 该电路在传统的推挽电路的</text>
<text x="18.5" y="193.6">进一步地， 文献［ 12］ 中归纳了第 4 类 LLC 谐振电路</text>
<text x="113.8" y="196.6">谐振电感 L 可以是变压器的漏感， 若不足则再串</text>
<text x="18.5" y="198.9">的构造方法。</text>
<text x="107.4" y="201.7">联外部电感。</text>
<text x="129.5" y="201.7">电路中的 V 、 V</text>
<text x="157.3" y="201.7">和 C 、 C 分别是开关</text>
<text x="18.5" y="209.5">因为推挽电路变压器原边有 2 个绕组， 无法在原边设</text>
<text x="25.9" y="204.2">上述研究中， 鲜有研究谐振型推挽电路。</text>
<text x="92.9" y="204.2">这是</text>
<text x="107.4" y="206.9">管 V</text>
<text x="117.3" y="206.9">和 V</text>
<text x="127.2" y="206.9">的体二极管和寄生电容。</text>
<text x="18.5" y="214.8">置 LC 谐振环节。</text>
<text x="46.8" y="214.8">然而， 推挽电路在低压大电流输入</text>
<text x="18.5" y="220.1">领域广泛应用。</text>
<text x="44.6" y="220.1">文献［ 13］ 中研究了一种副边侧 LCL</text>
<text x="18.5" y="225.4">谐振的推挽电路， 其实该谐振环节也可以放置到原边</text>
<text x="18.5" y="230.7">侧， 但该电路只能在谐振小电流下关断功率 MOSFET，</text>
<text x="18.5" y="236">无法实现功率 MOSFET 的全软关断及二极管的零电</text>
<text x="18.5" y="241.3">流关断。</text>
<text x="33.1" y="241.3">文献［ 14］ 中提出的副边 LCL 型推挽电路中</text>
<text x="18.5" y="251.9">文献［ 15］ 中对副边串联 LC 谐振的推挽电路只做了</text>
<text x="18.5" y="246.6">则存在额外的并联谐振电感 L</text>
<text x="71" y="246.6">的损耗过大问题。</text>
<text x="114.8" y="257.1">现有研究的 LLC 谐振电路中， 变压器需要加气</text>
<text x="107.4" y="262.3">隙来调节励磁电感， 使得励磁电感较小导致了开关管</text>
<text x="107.4" y="267.6">需以较大励磁电流关断带来关断损耗以及额外的通</text>
<text x="107.4" y="272.9">态损耗。</text>
<text x="122.4" y="272.9">而图 1 电路中的变压器 TX 不需要留气隙</text>
<text x="107.4" y="278.1">来调节电感， 励磁电感大， 减小了关断励磁电流的器</text>
</g>
<text font-size="3.4" fill="#231f20" x="78.3" y="20.2">Electric Power Automation Equipment</text>
<g font-size="3.1" fill="#231f20">
<text x="111.5" y="251">Fig．1 Main circuit of resonant push-pull DC-DC converter</text>
<text x="18.3" y="271.1">Project supported by the National Natural Science Foundation</text>
<text x="18.3" y="274.7">of China（51067004） and the Key Science and Technology Project</text>
<text x="18.3" y="278.4">of Jiangxi Province（ 2010BGA02000）</text>
</g>
<g font-size="2.9" fill="#231f20">
<text x="124.3" y="246.6">图 1 谐振型推挽直流变换器主电路</text>
<text x="18.5" y="259.9">收稿日期： 2011-05 -18； 修回日期： 2012-08-24</text>
<text x="18.5" y="263.5">基金项目： 国家自然科学基金资助项目（ 51067004） ； 江西省科</text>
<text x="18.5" y="267.2">技支撑计划重点项目（ 2010BGA02000）</text>
</g>
<g font-size="2.8" fill="#231f20">
<text x="133" y="212.6">V</text>
<text x="143.4" y="212.7">TX</text>
<text x="169.3" y="212.6">U</text>
<text x="120.5" y="219.7">U</text>
<text x="131.4" y="219.5">V</text>
<text x="140.4" y="220">N</text>
<text x="151.8" y="219.5">L</text>
<text x="157.2" y="216.3">V</text>
<text x="170.8" y="216.3">V</text>
<text x="117.4" y="222.1">-</text>
<text x="124.7" y="222.1">+</text>
<text x="132.5" y="222.4">C</text>
<text x="147.7" y="226.3">N</text>
<text x="158.7" y="225.5">C</text>
<text x="170.9" y="224.4">C</text>
<text x="180.7" y="224.4">R</text>
<text x="133" y="231.8">V</text>
<text x="140.4" y="229.3">N</text>
<text x="157.2" y="232.4">V</text>
<text x="170.8" y="232.4">V</text>
<text x="132.2" y="237.8">V</text>
<text x="132.5" y="241.3">C</text>
</g>
<g font-size="2.1" fill="#231f20">
<text x="109.5" y="197.3">r</text>
<text x="131.1" y="197.3">r</text>
<text x="169" y="192.1">r</text>
<text x="147.6" y="202.5">D1</text>
<text x="154.1" y="202.5">D2</text>
<text x="164" y="202.5">1</text>
<text x="169.1" y="202.5">2</text>
<text x="114.3" y="207.6">T1</text>
<text x="124.3" y="207.6">T2</text>
<text x="68.4" y="247.3">sr</text>
</g>
<g font-size="1.9" fill="#231f20">
<text x="93.7" y="134.1">［ 1- 2］</text>
<text x="30" y="171.2">［ 3- 6］</text>
<text x="97.6" y="171.2">［ 7］</text>
<text x="86" y="176.5">［ 8］</text>
</g>
<g font-size="1.6" fill="#231f20">
<text x="134.9" y="212.9">T1</text>
<text x="171.1" y="212.9">out</text>
<text x="122.3" y="220">in</text>
<text x="133.3" y="219.9">D1</text>
<text x="142.2" y="220.4">1</text>
<text x="153.3" y="219.9">r</text>
<text x="159" y="216.6">D3</text>
<text x="172.7" y="216.6">D4</text>
<text x="134.2" y="222.7">1</text>
<text x="149.6" y="226.6">2</text>
<text x="160.4" y="225.9">r</text>
<text x="172.6" y="224.7">o</text>
<text x="134.8" y="232.2">T2</text>
<text x="142.2" y="229.6">1</text>
<text x="159" y="232.7">D5</text>
<text x="172.7" y="232.7">D6</text>
<text x="134" y="238.1">D2</text>
<text x="134.2" y="241.6">2</text>
</g>
</svg>
